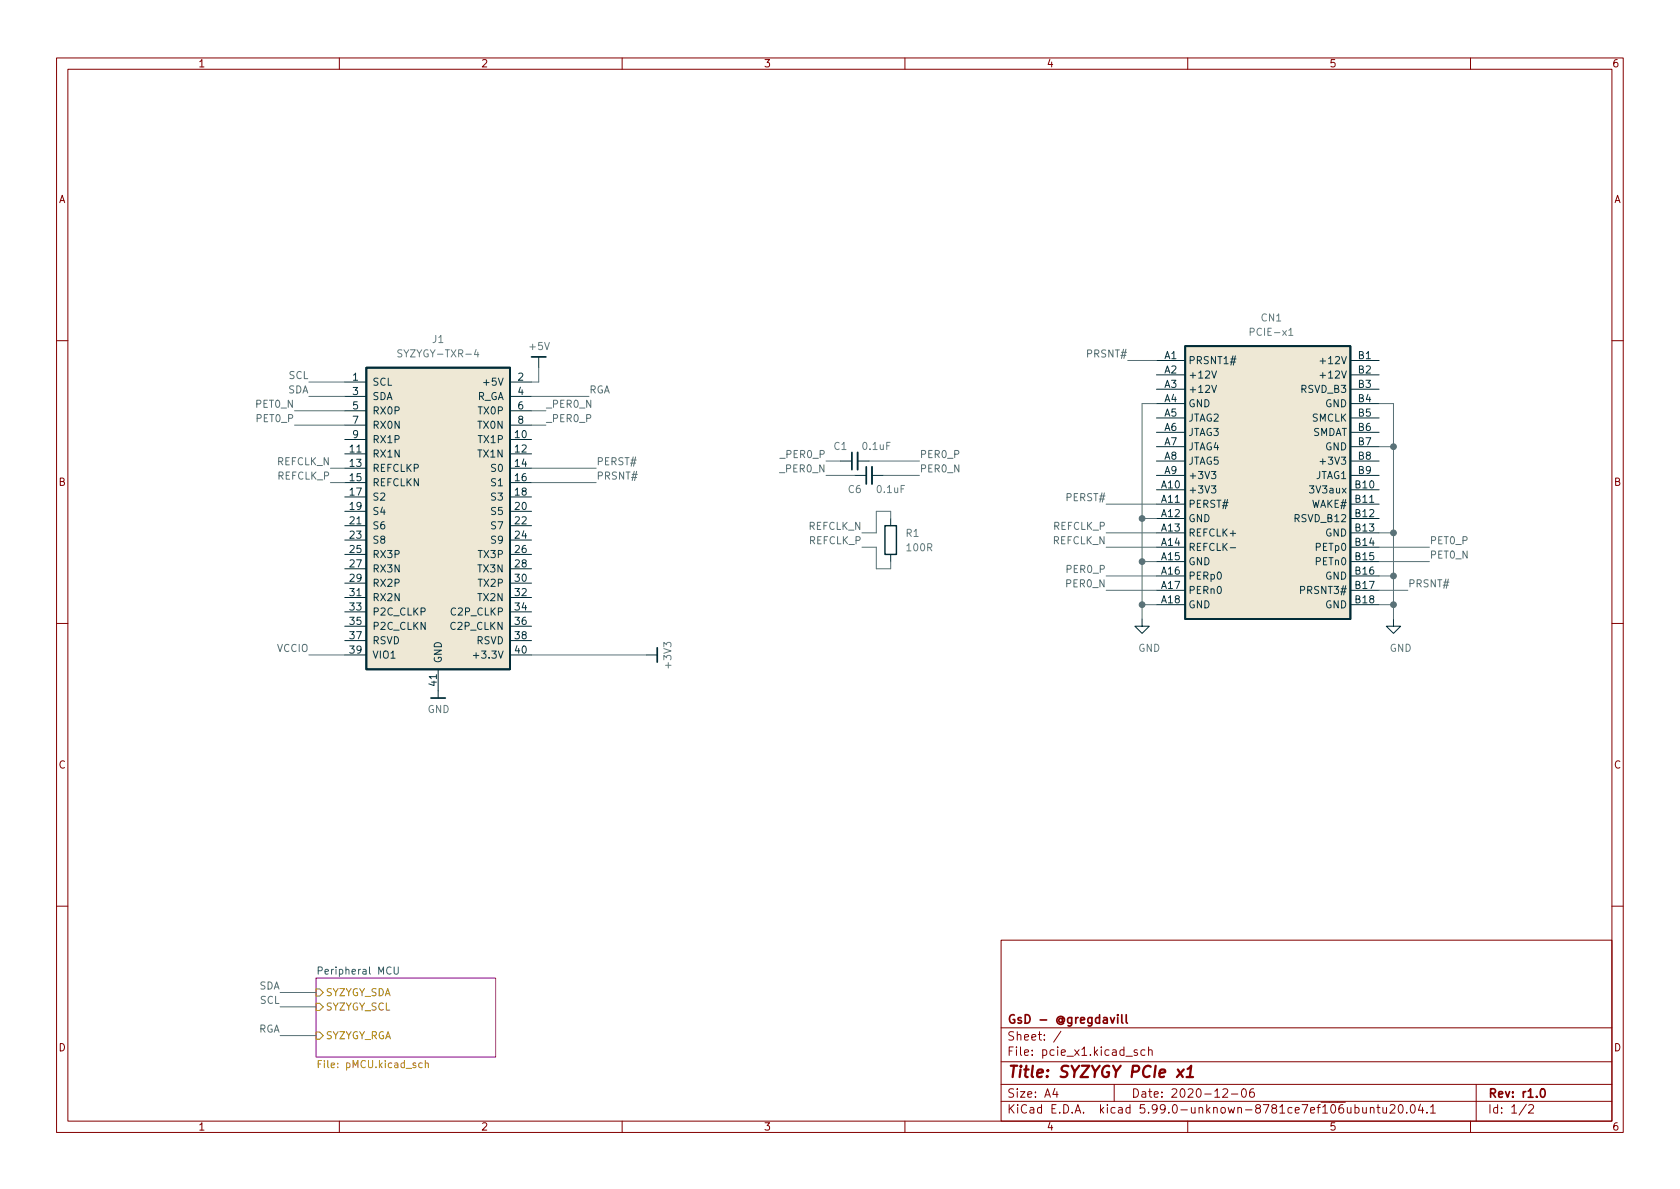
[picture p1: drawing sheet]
<svg xmlns="http://www.w3.org/2000/svg" width="297mm" height="210mm" viewBox="0 0 297 210" stroke-linecap="round" stroke-linejoin="round" font-family="sans-serif">
<g fill="none" stroke="#840000" stroke-width=".18">
<path d="M10 10.2h277v190.1h-277zM12 12.2h273v186.1h-273zM60 10.2v2M110 10.2v2M160 10.2v2M210 10.2v2M260 10.2v2M10 60.2h2M285 60.2h2M10 110.2h2M285 110.2h2M10 160.2h2"/>
<path d="M177 166.3h108v32h-108zM285 160.2h2M60 198.3v2M110 198.3v2M160 198.3v2M177 194.8h108M177 191.8h108M177 187.8h108M177 181.8h108M186.5 192.5l-.4 1h1M186.9 193v1M187.6 182.4l-1.3 1.9"/>
<path d="M197 191.8v3M199.1 186.8h1.1M201.1 185.7l-.4-.1-.2 .2 .1 .3 .5 .1v.4h-.6M202.4 185.7l-.4-.1-.3 .3v.4l.2 .3h.5M203.1 185.8l.2-.2 .3 .1 .1 .9M203.1 185.1v1.5M210 198.3v2M216.2 192.7l.6-.2 .2 .2 .1 .3-1 1h1M217.7 193.5h1.2M219.7 192.6l.2-.1a.81 .81 0 0 1 .5 .7 .81 .81 0 0 1-.3 .8h-.1a.81 .81 0 0 1-.6-.6 .81 .81 0 0 1 .3-.8zM221.6 192.5a.59 .59 0 0 0-.7 .7v.5l.2 .3h.4l.2-.1 .1-.5-.2-.2-.4-.1-.3 .3M242.3 196l.2-.2 .4 .1v.9"/>
<path d="M242.3 195.8v1M243.4 195.8h.6M243.6 195.3v1.3l.4 .2M244.5 195.8l.1 1h.3l.2-.1M245.1 195.8v1M245.8 195.5l.6-.2 .2 .2v.3l-.9 1h.9M247.4 195.4l.2-.1a.81 .81 0 0 1 .6 .7 .81 .81 0 0 1-.3 .8h-.2a.81 .81 0 0 1-.6-.6 .81 .81 0 0 1 .3-.8zM248.7 196.7v.1M249.6 195.4l.1-.1a.81 .81 0 0 1 .6 .7 .81 .81 0 0 1-.3 .8h-.1a.81 .81 0 0 1-.6-.6 .81 .81 0 0 1 .3-.8zM251.1 195.3l-.3 1h.9M251.5 195.8v1M252.3 196.7v.1"/>
<path d="M252.9 195.8l.5-.5v1.5M252.9 196.8h.9M260 198.3v2M261 191.8v6.5M269.9 195.3l-1.3 1.9M270.3 195.5l.6-.2 .2 .2 .1 .3-1 1h1"/>
</g>
<path d="M196.3 179.9l.4 1 .4-1M197.6 179.4v.2M197.6 179.9v1M198.3 179.4v1.3l.3 .2M199.1 179.4v1.3l.2 .2M272.6 192.6l.1-.1a.81 .81 0 0 1 .6 .7 .81 .81 0 0 1-.3 .8h-.2a.82 .82 0 0 1-.5-.6 .82 .82 0 0 1 .3-.8z" fill="none" stroke="#840000" stroke-width=".3"/>
<path d="M208.3 189.1l.8 1.4M209.3 189.1l-1.2 1.4M209.8 190.5h1.1M210 189l.6-.5-.2 2" fill="none" stroke="#840000" stroke-width=".4"/>
<path d="M55.9 173h31.7v13.9h-31.7z" fill="#fff" stroke="#fff" stroke-width=".18"/>
<path d="M55.9 173h31.7v13.9h-31.7z" fill="none" stroke="#840084" stroke-width=".18"/>
<path d="M56.3 171.7l.6-.1 .1-.2-.1-.3-.6-.1v1.3M69.7 171v1l.2 .3 .4-.1 .1-.2v-1" fill="none" stroke="#008484" stroke-width=".18"/>
<path d="M56.3 188.1h.4M56.9 187.5h-.6v1.3M74.6 188h-.3l-.3 .2 .2 .5h.4M75.2 188.1l.2-.1h.3v.8M75.2 187.5v1.3" fill="none" stroke="#b58900" stroke-width=".18"/>
<path d="M55.9 177.4h.6l.6 .6-.6 .7h-.6zM55.9 174.9h.6l.6 .6-.6 .6h-.6zM55.9 182.5h.6l.6 .6-.6 .7h-.6z" fill="none" stroke="#859900" stroke-width=".18"/>
<g fill="#eee8d5" stroke="#eee8d5" stroke-width=".18">
<path d="M209.5 61.2h29.3v48.3h-29.3z"/>
<path d="M64.8 65h25.4v53.4h-25.4z"/>
</g>
<path d="M64.8 65h25.4v53.4h-25.4zM209.5 61.2h29.3v48.3h-29.3zM151.6 80v3.1M154.2 82.5v3.1" fill="none" stroke="#002b36" stroke-width=".33"/>
<g fill="none" stroke="#002b36" stroke-width=".18">
<path d="M61 67.6h3.8M61 77.7h3.8M61 70.1h3.8M61 72.6h3.8M61 75.2h3.8M90.2 67.6h3.8M90.2 77.7h3.8M90.2 70.1h3.8M90.2 72.6h3.8M90.2 75.2h3.8M95.2 63.1v1.9M204.5 63.7h5"/>
<path d="M204.5 66.3h5M204.5 68.8h5M204.5 71.4h5M204.5 73.9h5M204.5 76.4h5M204.5 79h5M238.8 63.7h5M238.8 66.3h5M238.8 68.8h5M238.8 71.4h5M238.8 73.9h5M238.8 76.4h5"/>
<path d="M238.8 79h5M61 80.3h3.8M61 82.8h3.8M61 85.3h3.8M61 87.9h3.8M61 90.4h3.8M61 93h3.8M61 95.5h3.8M61 98h3.8M90.2 80.3h3.8M90.2 82.8h3.8M90.2 85.3h3.8"/>
<path d="M90.2 87.9h3.8M90.2 90.4h3.8M90.2 93h3.8M90.2 95.5h3.8M90.2 98h3.8M148.6 81.5h2M151.1 84.1h2.1M151.6 81.5h2.1M154.2 84.1h2M157.5 91.7v1.3M157.5 98v1.3M204.5 81.5h5"/>
<path d="M204.5 84.1h5M204.5 86.6h5M204.5 89.1h5M204.5 91.7h5M204.5 94.2h5M204.5 96.8h5M204.5 99.3h5M238.8 81.5h5M238.8 84.1h5M238.8 86.6h5M238.8 89.1h5M238.8 91.7h5"/>
<path d="M238.8 94.2h5M238.8 96.8h5M238.8 99.3h5M61 115.8h3.8M61 100.6h3.8M61 103.1h3.8M61 105.7h3.8M61 108.2h3.8M61 110.7h3.8M61 113.3h3.8M77.5 118.4v5M90.2 115.8h3.8"/>
<path d="M90.2 100.6h3.8M90.2 103.1h3.8M90.2 105.7h3.8M90.2 108.2h3.8M90.2 110.7h3.8M90.2 113.3h3.8M114.3 115.8h1.9M201.9 109.5v1.2h1.3l-1.3 1.3-1.2-1.3h1.2M204.5 101.8h5M204.5 104.4h5M204.5 106.9h5M238.8 101.8h5"/>
<path d="M238.8 104.4h5M238.8 106.9h5M246.4 109.5v1.2h1.2l-1.2 1.3-1.3-1.3h1.3"/>
</g>
<path d="M214.2 65.6l.5 1.3 .4-1.3M214.2 68.1l.5 1.3 .4-1.3M233.4 66.4h1M233.4 63.8h1M214.2 83.4h.8l-.5 .5 .4 .1v.5l-.2 .1-.5-.1M214.2 85.9h.8l-.5 .5 .4 .1v.6l-.2 .1-.5-.1M217.5 96.9h1M233.4 81.6h1M83.7 115.9h1" fill="none" stroke="#073642" stroke-width=".18"/>
<path d="M227.9 59.3h.7M71.1 61.9h-.5l-.2 .1v.3l.5 .3 .2 .3-.3 .2h-.5M84.2 61.8l-.3 .9h.8M84.5 62.3v.8" fill="none" stroke="#657b83" stroke-width=".18"/>
<path d="M156.5 93h2v5h-2z" fill="none" stroke="#002b36" stroke-width=".25"/>
<path d="M94 63.1h2.5M150.6 80v3.1M153.2 82.5v3.1M116.2 114.5v2.6M76.2 123.4h2.5" fill="none" stroke="#002b36" stroke-width=".3"/>
<g fill="none" stroke="#586e75" stroke-width=".18">
<path d="M52.1 72.6h8.9M52.1 75.2h8.9M54.6 67.6h6.4M54.6 70.1h6.4M94 72.6h2.5M94 75.2h2.5M94 70.1h10.1M95.2 65v2.6h-1.2M199.4 63.7h5.1M204.5 71.4h-2.6v38.1M243.8 71.4h2.6v38.1M243.8 79h2.6"/>
<path d="M58.4 85.3h2.6M58.4 82.8h2.6M94 85.3h11.4M94 82.8h11.4M146 84.1h5.1M146 81.5h2.6M152.4 96.8h2.5v3.8h2.6v-1.3M153.7 81.5h8.9M156.2 84.1h6.4M157.5 91.7v-1.3h-2.6v3.8h-2.5M195.6 94.2h8.9M195.6 96.8h8.9"/>
<path d="M195.6 89.1h8.9M201.9 99.3h2.6M201.9 91.7h2.6M243.8 94.2h2.6M243.8 96.8h8.9M243.8 99.3h8.9M54.6 115.8h6.4M94 115.8h20.3M195.6 101.8h8.9M195.6 104.4h8.9M201.9 106.9h2.6M243.8 106.9h2.6"/>
<path d="M243.8 101.8h2.6M243.8 104.4h5.1M49.5 178h6.4M49.5 175.5h6.4M49.5 183.1h6.4"/>
</g>
<g fill="#586e75" stroke="#586e75" stroke-width=".18">
<circle cx="201.9" cy="106.9" r=".51"/>
<circle cx="201.9" cy="91.7" r=".51"/>
<circle cx="201.9" cy="99.3" r=".51"/>
<circle cx="246.4" cy="79" r=".51"/>
<circle cx="246.4" cy="94.2" r=".51"/>
<circle cx="246.4" cy="101.8" r=".51"/>
<circle cx="246.4" cy="106.9" r=".51"/>
</g>
<text font-size="2.8" fill="#840000" x="178" y="190.6">Title: SYZYGY PCIe x1</text>
<g font-size="2.1" fill="#840000">
<text x="178" y="184">Sheet: /</text>
<text x="178" y="181">GsD - @gregdavill</text>
<text x="178" y="186.7">File: pcie_x1.kicad_sch</text>
<text x="178" y="196.9">KiCad E.D.A. kicad 5.99.0-unknown-8781ce7ef~106~ubuntu20.04.1</text>
<text x="178" y="194.1">Size: A4</text>
<text x="200" y="194.1">Date: 2020-12-06</text>
<text x="263" y="194.1">Rev: r1.0</text>
<text x="263" y="196.9">Id: 1/2</text>
</g>
<g font-size="1.8" fill="#840000">
<text x="35" y="11.9">1</text>
<text x="85" y="11.9">2</text>
<text x="135" y="11.9">3</text>
<text x="185" y="11.9">4</text>
<text x="235" y="11.9">5</text>
<text x="285" y="11.9">6</text>
<text x="10.3" y="35.9">A</text>
<text x="285.3" y="35.9">A</text>
<text x="10.3" y="85.9">B</text>
<text x="285.3" y="85.9">B</text>
<text x="10.3" y="135.9">C</text>
<text x="285.3" y="135.9">C</text>
<text x="10.3" y="185.9">D</text>
<text x="285.3" y="185.9">D</text>
<text x="35" y="199.9">1</text>
<text x="85" y="199.9">2</text>
<text x="135" y="199.9">3</text>
<text x="185" y="199.9">4</text>
<text x="235" y="199.9">5</text>
<text x="285" y="199.9">6</text>
</g>
<g font-size="1.8" fill="#657b83">
<text x="221.4" y="59.4">PCIE-x1</text>
<text x="223" y="56.8">CN1</text>
<text x="71" y="63.2">SYZYGY-TXR-4</text>
<text x="76.5" y="60.6">J1</text>
<text x="93.7" y="61.9">+5V</text>
<text x="147.5" y="79.6">C1</text>
<text x="152.6" y="79.6">0.1uF</text>
<text x="150" y="87.2">C6</text>
<text x="155.2" y="87.2">0.1uF</text>
<text x="160.2" y="94.9">R1</text>
<text x="160.4" y="97.5">100R</text>
<text x="118.7" y="118" transform="rotate(-90 118.7 118)">+3V3</text>
<text x="201.2" y="115.3">GND</text>
<text x="245.7" y="115.3">GND</text>
<text x="75.6" y="126.1">GND</text>
</g>
<g font-size="1.8" fill="#586e75">
<text x="192.4" y="63.2">PRSNT#</text>
<text x="50.9" y="69.6">SDA</text>
<text x="51.1" y="67">SCL</text>
<text x="104.1" y="69.6">RGA</text>
<text x="45.4" y="72.1">PET0_N</text>
<text x="45.5" y="74.6">PET0_P</text>
<text x="96.5" y="72.1">_PER0_N</text>
<text x="96.5" y="74.6">_PER0_P</text>
<text x="49" y="82.3">REFCLK_N</text>
<text x="105.4" y="82.3">PERST#</text>
<text x="138.2" y="83.5">_PER0_N</text>
<text x="138.3" y="81">_PER0_P</text>
<text x="162.6" y="81">PER0_P</text>
<text x="162.6" y="83.5">PER0_N</text>
<text x="49.1" y="84.8">REFCLK_P</text>
<text x="105.4" y="84.8">PRSNT#</text>
<text x="188.7" y="88.6">PERST#</text>
<text x="143" y="93.7">REFCLK_N</text>
<text x="186.2" y="93.7">REFCLK_P</text>
<text x="143.1" y="96.2">REFCLK_P</text>
<text x="186.1" y="96.2">REFCLK_N</text>
<text x="188.8" y="101.3">PER0_P</text>
<text x="252.7" y="96.2">PET0_P</text>
<text x="252.7" y="98.8">PET0_N</text>
<text x="188.7" y="103.8">PER0_N</text>
<text x="248.9" y="103.8">PRSNT#</text>
<text x="49" y="115.3">VCCIO</text>
<text x="45.8" y="175">SDA</text>
<text x="46" y="177.5">SCL</text>
<text x="45.6" y="182.6">RGA</text>
</g>
<g font-size="1.8" fill="#073642">
<text x="205.9" y="63.5">A1</text>
<text x="210.1" y="64.4">PRSNT1#</text>
<text x="234.1" y="64.4">+12V</text>
<text x="240.2" y="63.5">B1</text>
<text x="62.4" y="67.3">1</text>
<text x="62.4" y="69.8">3</text>
<text x="65.8" y="68.2">SCL</text>
<text x="65.8" y="70.7">SDA</text>
<text x="84.2" y="70.7">R_GA</text>
<text x="86" y="68.2">+5V</text>
<text x="91.6" y="67.3">2</text>
<text x="91.6" y="69.8">4</text>
<text x="205.9" y="66">A2</text>
<text x="205.9" y="68.6">A3</text>
<text x="205.9" y="71.1">A4</text>
<text x="210.1" y="66.9">+12V</text>
<text x="210.1" y="69.5">+12V</text>
<text x="230.1" y="69.5">RSVD_B3</text>
<text x="234.1" y="66.9">+12V</text>
<text x="240.2" y="71.1">B4</text>
<text x="240.2" y="66">B2</text>
<text x="240.2" y="68.6">B3</text>
<text x="62.4" y="72.4">5</text>
<text x="62.4" y="74.9">7</text>
<text x="62.4" y="77.5">9</text>
<text x="65.8" y="73.3">RX0P</text>
<text x="65.8" y="75.8">RX0N</text>
<text x="84.6" y="75.8">TX0N</text>
<text x="84.7" y="73.3">TX0P</text>
<text x="91.1" y="77.5">10</text>
<text x="91.6" y="72.4">6</text>
<text x="91.6" y="74.9">8</text>
<text x="205.9" y="73.7">A5</text>
<text x="205.9" y="76.2">A6</text>
<text x="210.1" y="72">GND</text>
<text x="210.1" y="74.5">JTAG2</text>
<text x="210.1" y="77.1">JTAG3</text>
<text x="232" y="77.1">SMDAT</text>
<text x="232" y="74.5">SMCLK</text>
<text x="234.3" y="72">GND</text>
<text x="240.2" y="76.2">B6</text>
<text x="240.2" y="73.7">B5</text>
<text x="61.9" y="80">11</text>
<text x="61.9" y="82.5">13</text>
<text x="65.8" y="80.9">RX1N</text>
<text x="65.8" y="83.4">REFCLKP</text>
<text x="65.8" y="78.4">RX1P</text>
<text x="84.6" y="80.9">TX1N</text>
<text x="84.7" y="78.4">TX1P</text>
<text x="87" y="83.4">S0</text>
<text x="91.1" y="80">12</text>
<text x="91.1" y="82.5">14</text>
<text x="205.9" y="78.7">A7</text>
<text x="205.9" y="81.3">A8</text>
<text x="205.9" y="83.8">A9</text>
<text x="210.1" y="79.6">JTAG4</text>
<text x="210.1" y="82.2">JTAG5</text>
<text x="234.1" y="82.2">+3V3</text>
<text x="234.3" y="79.6">GND</text>
<text x="240.2" y="83.8">B9</text>
<text x="240.2" y="78.7">B7</text>
<text x="240.2" y="81.3">B8</text>
<text x="61.9" y="85.1">15</text>
<text x="61.9" y="87.6">17</text>
<text x="65.8" y="86">REFCLKN</text>
<text x="65.8" y="88.5">S2</text>
<text x="87" y="86">S1</text>
<text x="87" y="88.5">S3</text>
<text x="91.1" y="85.1">16</text>
<text x="91.1" y="87.6">18</text>
<text x="205.4" y="86.4">A10</text>
<text x="205.4" y="88.9">A11</text>
<text x="210.1" y="84.7">+3V3</text>
<text x="210.1" y="87.2">+3V3</text>
<text x="210.1" y="89.8">PERST#</text>
<text x="231.9" y="89.8">WAKE#</text>
<text x="232.1" y="87.2">3V3aux</text>
<text x="232.6" y="84.7">JTAG1</text>
<text x="239.7" y="86.4">B10</text>
<text x="239.7" y="88.9">B11</text>
<text x="61.9" y="90.2">19</text>
<text x="61.9" y="92.7">21</text>
<text x="61.9" y="95.2">23</text>
<text x="65.8" y="91.1">S4</text>
<text x="65.8" y="93.6">S6</text>
<text x="87" y="91.1">S5</text>
<text x="87" y="93.6">S7</text>
<text x="91.1" y="90.2">20</text>
<text x="91.1" y="92.7">22</text>
<text x="91.1" y="95.2">24</text>
<text x="205.4" y="91.4">A12</text>
<text x="205.4" y="94">A13</text>
<text x="210.1" y="92.3">GND</text>
<text x="210.1" y="94.9">REFCLK+</text>
<text x="229.1" y="92.3">RSVD_B12</text>
<text x="234.3" y="94.9">GND</text>
<text x="239.7" y="94">B13</text>
<text x="239.7" y="91.4">B12</text>
<text x="61.9" y="97.8">25</text>
<text x="61.9" y="100.3">27</text>
<text x="65.8" y="96.1">S8</text>
<text x="65.8" y="98.7">RX3P</text>
<text x="65.8" y="101.2">RX3N</text>
<text x="84.6" y="101.2">TX3N</text>
<text x="84.7" y="98.7">TX3P</text>
<text x="87" y="96.1">S9</text>
<text x="91.1" y="97.8">26</text>
<text x="91.1" y="100.3">28</text>
<text x="205.4" y="96.5">A14</text>
<text x="205.4" y="99.1">A15</text>
<text x="205.4" y="101.6">A16</text>
<text x="210.1" y="97.4">REFCLK-</text>
<text x="210.1" y="99.9">GND</text>
<text x="232.7" y="99.9">PETn0</text>
<text x="232.7" y="97.4">PETp0</text>
<text x="239.7" y="99.1">B15</text>
<text x="239.7" y="96.5">B14</text>
<text x="239.7" y="101.6">B16</text>
<text x="61.9" y="102.9">29</text>
<text x="61.9" y="105.4">31</text>
<text x="61.9" y="107.9">33</text>
<text x="65.8" y="103.8">RX2P</text>
<text x="65.8" y="106.3">RX2N</text>
<text x="84.6" y="106.3">TX2N</text>
<text x="84.7" y="103.8">TX2P</text>
<text x="91.1" y="102.9">30</text>
<text x="91.1" y="105.4">32</text>
<text x="91.1" y="107.9">34</text>
<text x="205.4" y="104.1">A17</text>
<text x="205.4" y="106.7">A18</text>
<text x="210.1" y="102.5">PERp0</text>
<text x="210.1" y="105">PERn0</text>
<text x="210.1" y="107.6">GND</text>
<text x="230.3" y="105">PRSNT3#</text>
<text x="234.3" y="107.6">GND</text>
<text x="234.3" y="102.5">GND</text>
<text x="239.7" y="106.7">B18</text>
<text x="239.7" y="104.1">B17</text>
<text x="61.9" y="110.5">35</text>
<text x="61.9" y="113">37</text>
<text x="65.8" y="108.8">P2C_CLKP</text>
<text x="65.8" y="111.4">P2C_CLKN</text>
<text x="65.8" y="113.9">RSVD</text>
<text x="79.8" y="111.4">C2P_CLKN</text>
<text x="79.9" y="108.8">C2P_CLKP</text>
<text x="84.2" y="113.9">RSVD</text>
<text x="91.1" y="110.5">36</text>
<text x="91.1" y="113">38</text>
<text x="61.9" y="115.6">39</text>
<text x="65.8" y="116.5">VIO1</text>
<text x="78.1" y="117.3" transform="rotate(-90 78.1 117.3)">GND</text>
<text x="84.5" y="116.5">+3.3V</text>
<text x="91.1" y="115.6">40</text>
<text x="77.2" y="121.2" transform="rotate(-90 77.2 121.2)">41</text>
</g>
<text font-size="1.8" fill="#008484" x="56.8" y="172.3">Peripheral MCU</text>
<g font-size="1.8" fill="#859900">
<text x="57.5" y="178.7">SYZYGY_SCL</text>
<text x="57.5" y="176.1">SYZYGY_SDA</text>
<text x="57.5" y="183.8">SYZYGY_RGA</text>
</g>
<text font-size="1.8" fill="#b58900" x="56.9" y="188.9">File: pMCU.kicad_sch</text>
</svg>
